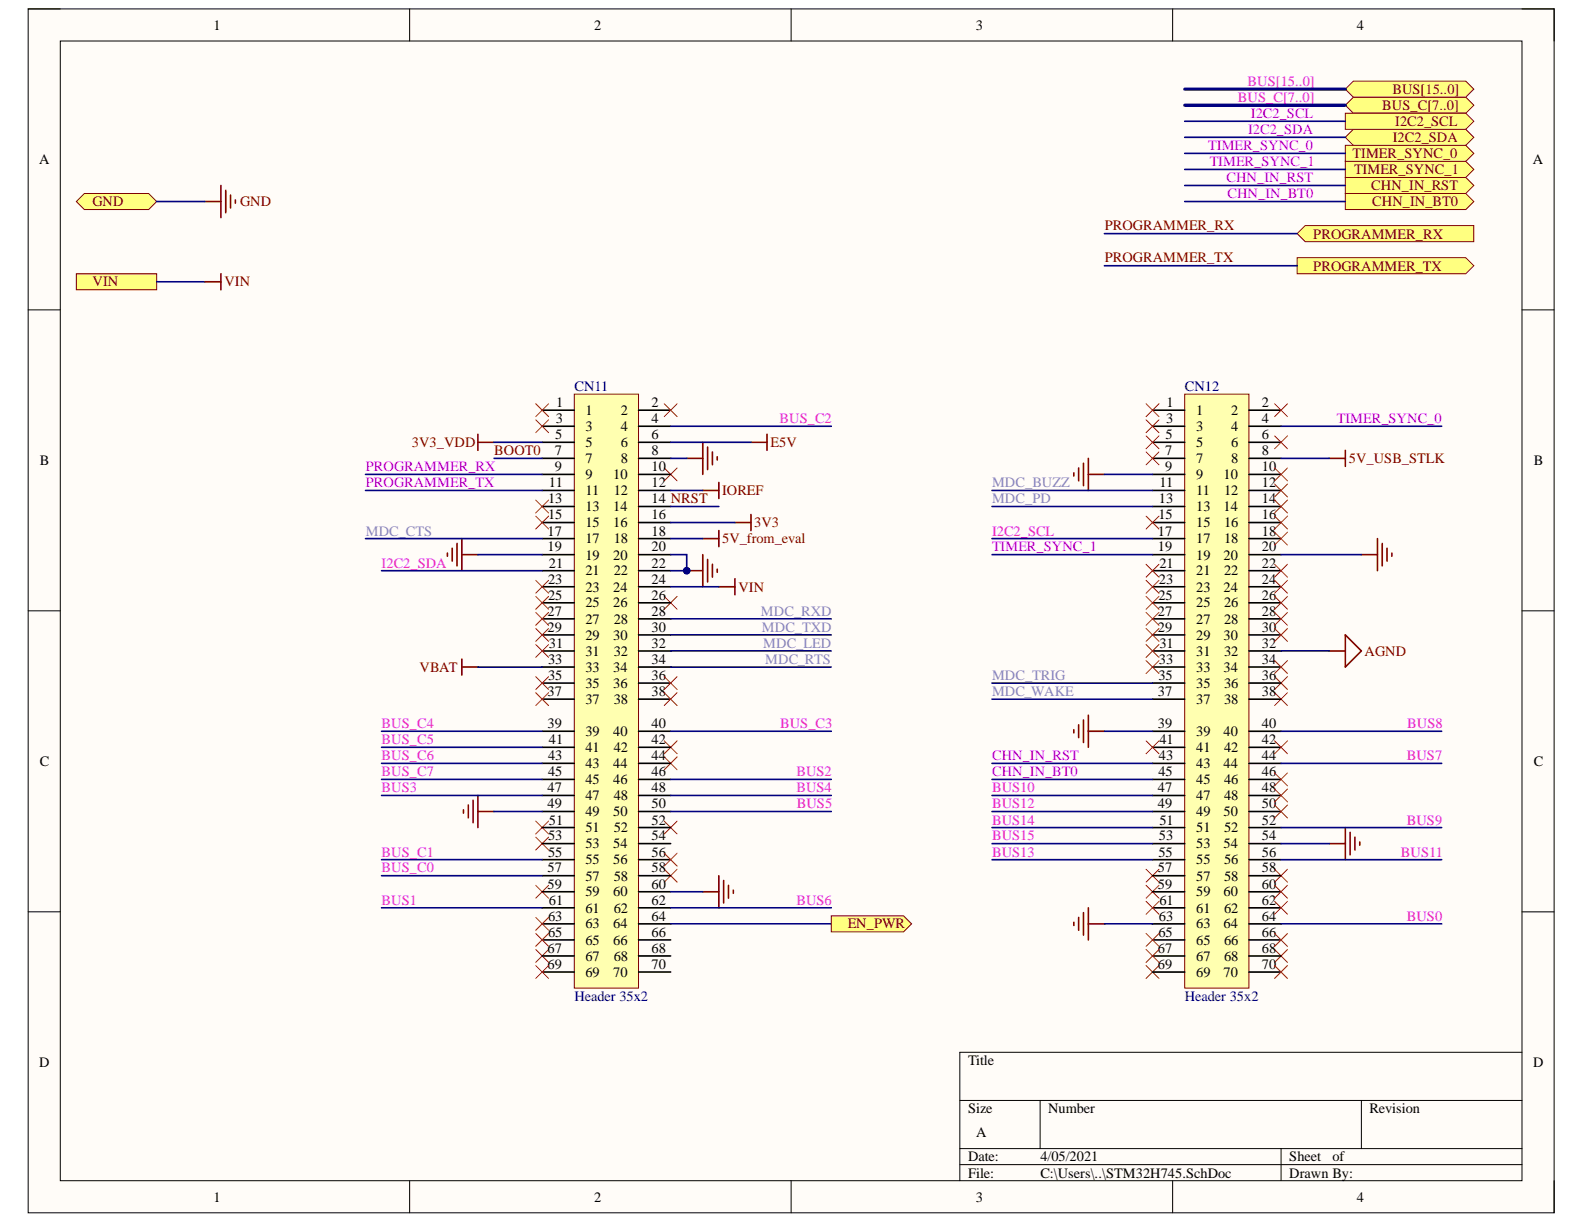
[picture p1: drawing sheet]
<svg xmlns="http://www.w3.org/2000/svg" width="279mm" height="216mm" viewBox="0 0 279 216" stroke-linecap="round" stroke-linejoin="round" font-family="sans-serif">
<path d="M5 1.6h269.1v212.3h-269.1z" fill-rule="evenodd" fill="#fffcf8"/>
<path d="M5 1.6h269.1v212.3h-269.1z" fill="none" stroke="#000" stroke-width=".18"/>
<path d="M10.6 7.2h257.9v201.1h-257.9z" fill-rule="evenodd" fill="#fffcf8"/>
<g fill="none" stroke="#000" stroke-width=".18">
<path d="M5 1.6h5.6M10.6 7.2h257.9v201.1h-257.9zM72.3 1.6v5.6M139.5 1.6v5.6M206.8 1.6v5.6M268.5 1.6h5.6v5.6M5 54.7h5.6M268.5 54.7h5.6M5 107.7h5.6M268.5 107.7h5.6M5 160.8h5.6M268.5 160.8h5.6"/>
<path d="M169.3 194.1h99.2M183.5 194.1v8.5M240.1 194.1v8.5M268.5 185.6h-99.2v22.7M72.3 208.3v5.6M139.5 208.3v5.6M169.3 202.6h99.2M169.3 205.4h99.2M206.8 208.3v5.6M226 202.6v5.7M274.1 208.3v5.6"/>
</g>
<g fill="none" stroke="#800000" stroke-width=".29">
<path d="M84.3 76.6v2.8M84.3 78h2.8M124 78v5.7M124.8 78.9v3.9M125.7 79.7v2.3M78.9 97.6v.5M79.8 96.7v2.3M80.6 95.9v3.9M81.5 95v5.7M81.5 97.8h2.8M121.1 80.8h2.9M124 97.8v5.7"/>
<path d="M124.8 98.7v4M125.7 99.5v2.3M126.5 80.6v.5M129.6 92.2h2.9M132.5 90.8v2.8M81.5 116.2v2.9M81.5 117.7h2.8M121.1 100.7h2.9M126.5 100.4v.6"/>
</g>
<circle cx="121.1" cy="100.7" r=".57" fill="#000080"/>
<circle cx="121.1" cy="100.7" r=".57" fill="none" stroke="#000080" stroke-width=".18"/>
<g fill="none" stroke="#800000" stroke-width=".29">
<path d="M237.3 79.4v2.9M124 95h2.8M124 86.5h2.8M126.8 85.1v2.8M126.8 93.6v2.8M189.4 83.4v.6M190.3 82.5v2.3M191.1 81.7v4M192 80.8v5.7M192 83.7h2.8M234.5 80.8h2.8M240.1 97.8h2.9"/>
<path d="M243 95v5.7M243.8 95.9v3.9M244.7 96.7v2.3M245.5 97.6v.5M126.8 103.5h2.8M129.6 102.1v2.8M234.5 114.8h2.8M237.3 112l2.8 2.8-2.8 2.9zM189.4 128.7v.6M190.3 127.8v2.3M191.1 127v4M192 126.2v5.6"/>
<path d="M192 129h2.8M81.7 142.9v.5M82.6 142v2.3M83.4 141.2v3.9M84.3 140.3v5.7M84.3 143.1h2.8M124 157.3h2.8M126.8 154.5v5.6M127.6 155.3v4M128.5 156.2v2.2M129.3 157v.6M234.5 148.8h2.8"/>
<path d="M237.3 146v5.6M238.1 146.8v4M239 147.7v2.2M239.8 148.5v.6M189.4 162.7v.5M190.3 161.8v2.3M191.1 161v3.9M192 160.1v5.7M192 163h2.8"/>
</g>
<g fill="none" stroke="#f00" stroke-width=".18">
<path d="M117.2 82.5l2.2 2.3M119.4 82.5l-2.2 2.3M117.2 105.2l2.2 2.3M119.4 105.2l-2.2 2.3M224.8 119.4l2.3 2.2M227.1 119.4l-2.3 2.2M117.2 130.7l2.2 2.2M117.2 133.5l2.2 2.3M119.4 130.7l-2.2 2.2M119.4 133.5l-2.2 2.3M224.8 122.2l2.3 2.3M227.1 122.2l-2.3 2.3"/>
<path d="M94.5 156.2l2.3 2.2M94.5 144.8l2.3 2.3M94.5 147.7l2.3 2.2M96.8 156.2l-2.3 2.2M96.8 144.8l-2.3 2.3M96.8 147.7l-2.3 2.2M117.2 144.8l2.2 2.3M117.2 153.3l2.2 2.3M119.4 144.8l-2.2 2.3M119.4 153.3l-2.2 2.3M202.2 156.2l2.2 2.2M202.2 153.3l2.2 2.3"/>
<path d="M204.4 156.2l-2.2 2.2M204.4 153.3l-2.2 2.3M224.8 153.3l2.3 2.3M227.1 153.3l-2.3 2.3M94.5 167.5l2.3 2.3M96.8 167.5l-2.3 2.3M202.2 170.3l2.2 2.3M204.4 170.3l-2.2 2.3M224.8 167.5l2.3 2.3M227.1 167.5l-2.3 2.3"/>
</g>
<path d="M13.5 35.5l1.4-1.4h11.3l1.4 1.4-1.4 1.5h-11.3z" fill-rule="evenodd" fill="#ffff80"/>
<path d="M13.5 35.5l1.4-1.4h11.3l1.4 1.4-1.4 1.5h-11.3z" fill="none" stroke="#800000" stroke-width=".18"/>
<path d="M36.1 35.5h2.9M39 32.7v5.7M39.8 33.6v3.9M40.7 34.4v2.3M41.5 35.3v.5" fill="none" stroke="#800000" stroke-width=".29"/>
<path d="M237.3 25.6h21.2l1.5 1.5-1.5 1.4h-21.2z" fill-rule="evenodd" fill="#ffff80"/>
<path d="M237.3 25.6h21.2l1.5 1.5-1.5 1.4h-21.2z" fill="none" stroke="#800000" stroke-width=".18"/>
<path d="M237.3 18.6l1.4-1.5h19.8l1.5 1.5-1.5 1.4h-19.8z" fill-rule="evenodd" fill="#ffff80"/>
<path d="M237.3 18.6l1.4-1.5h19.8l1.5 1.5-1.5 1.4h-19.8z" fill="none" stroke="#800000" stroke-width=".18"/>
<path d="M237.3 15.7l1.4-1.4h19.8l1.5 1.4-1.5 1.4h-19.8z" fill-rule="evenodd" fill="#ffff80"/>
<path d="M237.3 15.7l1.4-1.4h19.8l1.5 1.4-1.5 1.4h-19.8z" fill="none" stroke="#800000" stroke-width=".18"/>
<path d="M237.3 31.3h21.2l1.5 1.4-1.5 1.4h-21.2z" fill-rule="evenodd" fill="#ffff80"/>
<path d="M237.3 31.3h21.2l1.5 1.4-1.5 1.4h-21.2z" fill="none" stroke="#800000" stroke-width=".18"/>
<path d="M237.3 34.1h21.2l1.5 1.4-1.5 1.5h-21.2z" fill-rule="evenodd" fill="#ffff80"/>
<path d="M237.3 34.1h21.2l1.5 1.4-1.5 1.5h-21.2z" fill="none" stroke="#800000" stroke-width=".18"/>
<path d="M237.3 28.5h21.2l1.5 1.4-1.5 1.4h-21.2z" fill-rule="evenodd" fill="#ffff80"/>
<path d="M237.3 28.5h21.2l1.5 1.4-1.5 1.4h-21.2z" fill="none" stroke="#800000" stroke-width=".18"/>
<path d="M237.3 24.2l1.4-1.4h19.8l1.5 1.4-1.5 1.4h-19.8z" fill-rule="evenodd" fill="#ffff80"/>
<path d="M237.3 24.2l1.4-1.4h19.8l1.5 1.4-1.5 1.4h-19.8z" fill="none" stroke="#800000" stroke-width=".18"/>
<path d="M237.3 20h21.2l1.5 1.4-1.5 1.4h-21.2z" fill-rule="evenodd" fill="#ffff80"/>
<path d="M237.3 20h21.2l1.5 1.4-1.5 1.4h-21.2z" fill="none" stroke="#800000" stroke-width=".18"/>
<path d="M101.3 69.5h11.3v104.8h-11.3z" fill-rule="evenodd" fill="#ffffb0"/>
<path d="M101.3 69.5h11.3v104.8h-11.3z" fill="none" stroke="#800000" stroke-width=".18"/>
<g fill="none" stroke="#000" stroke-width=".29">
<path d="M95.6 72.4h5.7M95.6 75.2h5.7M95.6 78h5.7M112.6 72.4h5.7M112.6 75.2h5.7M112.6 78h5.7M95.6 80.8h5.7M95.6 83.7h5.7M95.6 86.5h5.7M95.6 89.3h5.7M95.6 92.2h5.7M95.6 95h5.7"/>
<path d="M95.6 97.8h5.7M112.6 80.8h5.7M112.6 83.7h5.7M112.6 86.5h5.7M112.6 89.3h5.7M112.6 92.2h5.7M112.6 95h5.7M112.6 97.8h5.7M95.6 100.7h5.7M95.6 103.5h5.7M95.6 106.3h5.7M95.6 109.2h5.7"/>
<path d="M95.6 112h5.7M95.6 114.8h5.7M95.6 117.7h5.7M112.6 100.7h5.7M112.6 103.5h5.7M112.6 106.3h5.7M112.6 109.2h5.7M112.6 112h5.7M112.6 114.8h5.7M112.6 117.7h5.7M95.6 120.5h5.7M95.6 123.3h5.7"/>
<path d="M95.6 129h5.7M95.6 131.8h5.7M95.6 134.6h5.7M95.6 137.5h5.7M112.6 120.5h5.7M112.6 123.3h5.7M112.6 129h5.7M112.6 131.8h5.7M112.6 134.6h5.7M112.6 137.5h5.7M95.6 140.3h5.7M95.6 143.1h5.7"/>
<path d="M95.6 146h5.7M95.6 148.8h5.7M95.6 151.6h5.7M95.6 154.5h5.7M95.6 157.3h5.7M112.6 140.3h5.7M112.6 143.1h5.7M112.6 146h5.7M112.6 148.8h5.7M112.6 151.6h5.7M112.6 154.5h5.7M112.6 157.3h5.7"/>
<path d="M95.6 160.1h5.7M95.6 163h5.7M95.6 165.8h5.7M95.6 168.6h5.7M95.6 171.5h5.7M112.6 160.1h5.7M112.6 163h5.7M112.6 165.8h5.7M112.6 168.6h5.7M112.6 171.5h5.7"/>
</g>
<path d="M209 69.5h11.3v104.8h-11.3z" fill-rule="evenodd" fill="#ffffb0"/>
<path d="M209 69.5h11.3v104.8h-11.3z" fill="none" stroke="#800000" stroke-width=".18"/>
<g fill="none" stroke="#000" stroke-width=".29">
<path d="M203.3 72.4h5.7M203.3 75.2h5.7M203.3 78h5.7M220.3 72.4h5.7M220.3 75.2h5.7M220.3 78h5.7M203.3 80.8h5.7M203.3 83.7h5.7M203.3 86.5h5.7M203.3 89.3h5.7M203.3 92.2h5.7M203.3 95h5.7"/>
<path d="M203.3 97.8h5.7M220.3 80.8h5.7M220.3 83.7h5.7M220.3 86.5h5.7M220.3 89.3h5.7M220.3 92.2h5.7M220.3 95h5.7M220.3 97.8h5.7M203.3 100.7h5.7M203.3 103.5h5.7M203.3 106.3h5.7M203.3 109.2h5.7"/>
<path d="M203.3 112h5.7M203.3 114.8h5.7M203.3 117.7h5.7M220.3 100.7h5.7M220.3 103.5h5.7M220.3 106.3h5.7M220.3 109.2h5.7M220.3 112h5.7M220.3 114.8h5.7M220.3 117.7h5.7M203.3 120.5h5.7M203.3 123.3h5.7"/>
<path d="M203.3 129h5.7M203.3 131.8h5.7M203.3 134.7h5.7M203.3 137.5h5.7M220.3 120.5h5.7M220.3 123.3h5.7M220.3 129h5.7M220.3 131.8h5.7M220.3 134.7h5.7M220.3 137.5h5.7M203.3 140.3h5.7M203.3 143.1h5.7"/>
<path d="M203.3 146h5.7M203.3 148.8h5.7M203.3 151.6h5.7M203.3 154.5h5.7M203.3 157.3h5.7M220.3 140.3h5.7M220.3 143.1h5.7M220.3 146h5.7M220.3 148.8h5.7M220.3 151.6h5.7M220.3 154.5h5.7M220.3 157.3h5.7"/>
<path d="M203.3 160.1h5.7M203.3 163h5.7M203.3 165.8h5.7M203.3 168.6h5.7M203.3 171.5h5.7M220.3 160.1h5.7M220.3 163h5.7M220.3 165.8h5.7M220.3 168.6h5.7M220.3 171.5h5.7"/>
</g>
<g fill="none" stroke="#f00" stroke-width=".18">
<path d="M94.5 74.1l2.3 2.2M94.5 71.2l2.3 2.3M96.8 74.1l-2.3 2.2M96.8 71.2l-2.3 2.3M117.2 71.2l2.2 2.3M119.4 71.2l-2.2 2.3M202.2 71.2l2.2 2.3M202.2 76.9l2.2 2.3M202.2 79.7l2.2 2.3M202.2 74.1l2.2 2.2M204.4 79.7l-2.2 2.3M204.4 76.9l-2.2 2.3"/>
<path d="M204.4 74.1l-2.2 2.2M204.4 71.2l-2.2 2.3M224.8 71.2l2.3 2.3M224.8 76.9l2.3 2.3M227.1 71.2l-2.3 2.3M227.1 76.9l-2.3 2.3M94.5 91l2.3 2.3M94.5 88.2l2.3 2.3M96.8 91l-2.3 2.3M96.8 88.2l-2.3 2.3M202.2 99.5l2.2 2.3M202.2 91l2.2 2.3"/>
<path d="M204.4 99.5l-2.2 2.3M204.4 91l-2.2 2.3M224.8 82.5l2.3 2.3M224.8 85.4l2.3 2.3M224.8 88.2l2.3 2.3M224.8 91l2.3 2.3M224.8 93.9l2.3 2.2M224.8 99.5l2.3 2.3M227.1 82.5l-2.3 2.3M227.1 85.4l-2.3 2.3M227.1 88.2l-2.3 2.3M227.1 91l-2.3 2.3"/>
<path d="M227.1 93.9l-2.3 2.2M227.1 99.5l-2.3 2.3M94.5 119.4l2.3 2.2M94.5 113.7l2.3 2.3M94.5 110.9l2.3 2.2M94.5 108l2.3 2.3M94.5 105.2l2.3 2.3M94.5 102.4l2.3 2.2M96.8 119.4l-2.3 2.2M96.8 113.7l-2.3 2.3M96.8 110.9l-2.3 2.2M96.8 108l-2.3 2.3"/>
<path d="M96.8 105.2l-2.3 2.3M96.8 102.4l-2.3 2.2M117.2 119.4l2.2 2.2M119.4 119.4l-2.2 2.2M202.2 108l2.2 2.3M202.2 113.7l2.2 2.3M202.2 116.5l2.2 2.3M202.2 110.9l2.2 2.2M202.2 105.2l2.2 2.3M202.2 102.4l2.2 2.2M204.4 108l-2.2 2.3M204.4 110.9l-2.2 2.2"/>
<path d="M204.4 116.5l-2.2 2.3M204.4 113.7l-2.2 2.3M204.4 105.2l-2.2 2.3M204.4 102.4l-2.2 2.2M224.8 102.4l2.3 2.2M224.8 105.2l2.3 2.3M224.8 108l2.3 2.3M224.8 110.9l2.3 2.2M224.8 116.5l2.3 2.3M227.1 102.4l-2.3 2.2M227.1 105.2l-2.3 2.3M227.1 108l-2.3 2.3"/>
<path d="M227.1 110.9l-2.3 2.2M227.1 116.5l-2.3 2.3M94.5 122.2l2.3 2.3M96.8 122.2l-2.3 2.3M117.2 122.2l2.2 2.3M119.4 122.2l-2.2 2.3M202.2 130.7l2.2 2.3M204.4 130.7l-2.2 2.3M224.8 130.7l2.3 2.3M224.8 136.3l2.3 2.3M224.8 139.2l2.3 2.2M227.1 130.7l-2.3 2.3"/>
<path d="M227.1 136.3l-2.3 2.3M227.1 139.2l-2.3 2.2M117.2 150.5l2.2 2.3M119.4 150.5l-2.2 2.3M202.2 159l2.2 2.3M204.4 159l-2.2 2.3M224.8 142l2.3 2.3M224.8 156.2l2.3 2.2M224.8 159l2.3 2.3M227.1 142l-2.3 2.3M227.1 156.2l-2.3 2.2M227.1 159l-2.3 2.3"/>
<path d="M94.5 161.8l2.3 2.3M94.5 164.7l2.3 2.2M94.5 170.3l2.3 2.3M96.8 161.8l-2.3 2.3M96.8 164.7l-2.3 2.2M96.8 170.3l-2.3 2.3M202.2 167.5l2.2 2.3M202.2 164.7l2.2 2.2M204.4 167.5l-2.2 2.3M204.4 164.7l-2.2 2.2M224.8 164.7l2.3 2.2M224.8 170.3l2.3 2.3"/>
<path d="M227.1 164.7l-2.3 2.2M227.1 170.3l-2.3 2.3"/>
</g>
<path d="M228.8 41.2l1.4-1.4h29.8v2.8h-29.8z" fill-rule="evenodd" fill="#ffff80"/>
<path d="M228.8 41.2l1.4-1.4h29.8v2.8h-29.8z" fill="none" stroke="#800000" stroke-width=".18"/>
<path d="M228.8 45.5h29.7l1.5 1.4-1.5 1.4h-29.7z" fill-rule="evenodd" fill="#ffff80"/>
<path d="M228.8 45.5h29.7l1.5 1.4-1.5 1.4h-29.7z" fill="none" stroke="#800000" stroke-width=".18"/>
<path d="M132.5 78h2.8M135.3 76.6v2.8" fill="none" stroke="#800000" stroke-width=".29"/>
<g fill="none" stroke="#000080" stroke-width=".29">
<path d="M27.6 35.5h8.5M87.1 78h8.5M226 75.2h28.3M64.5 95h31.1M64.5 86.5h31.1M64.5 83.7h31.1M84.3 97.8h11.3M87.1 80.8h8.5M118.3 97.8h2.8v2.9h-2.8M67.3 100.7h28.3M84.3 117.7h11.3M118.3 117.7h28.3"/>
<path d="M118.3 114.8h28.3M118.3 112h28.3M118.3 109.2h28.3M118.3 103.5h8.5M67.3 137.5h28.3M67.3 134.6h28.3M67.3 131.8h28.3M67.3 129h28.3M118.3 137.5h28.3M118.3 129h28.3M67.3 154.5h28.3M67.3 151.6h28.3"/>
<path d="M67.3 140.3h28.3M87.1 143.1h8.5M118.3 140.3h28.3M118.3 143.1h28.3M118.3 157.3h5.7M67.3 160.1h28.3M118.3 160.1h28.3"/>
</g>
<circle cx="121.1" cy="100.7" r=".57" fill="#000080"/>
<circle cx="121.1" cy="100.7" r=".57" fill="none" stroke="#000080" stroke-width=".18"/>
<g fill="none" stroke="#000080" stroke-width=".29">
<path d="M209 35.5h28.3M209 32.7h28.3M209 29.9h28.3M209 27.1h28.3M209 24.2h28.3M209 21.4h28.3M194.8 46.9h34M194.8 41.2h34M118.3 75.2h28.3M118.3 78h14.2M118.3 95h5.7M118.3 92.2h11.3"/>
<path d="M118.3 89.3h8.5M118.3 86.5h5.7M118.3 80.8h2.8M175 95h28.3M175 89.3h28.3M175 86.5h28.3M175 97.8h28.3M194.8 83.7h8.5M226 80.8h8.5M226 97.8h14.1M226 114.8h8.5M175 137.5h28.3"/>
<path d="M175 134.7h28.3M175 123.3h28.3M175 120.5h28.3M194.8 129h8.5M226 134.7h28.3M226 129h28.3M175 151.6h28.3M175 148.8h28.3M175 146h28.3M175 143.1h28.3M175 140.3h28.3M226 151.6h28.3"/>
<path d="M226 148.8h8.5M226 146h28.3M118.3 163h28.3M194.8 163h8.5M226 163h28.3"/>
</g>
<path d="M209 15.7h28.3M209 18.6h28.3" fill="none" stroke="#000080" stroke-width=".57"/>
<path d="M146.6 161.5h12.8l1.4 1.5-1.4 1.4h-12.8z" fill-rule="evenodd" fill="#ffff80"/>
<path d="M146.6 161.5h12.8l1.4 1.5-1.4 1.4h-12.8z" fill="none" stroke="#800000" stroke-width=".18"/>
<path d="M13.5 48.3h14.1v2.8h-14.1z" fill-rule="evenodd" fill="#ffff80"/>
<path d="M13.5 48.3h14.1v2.8h-14.1z" fill="none" stroke="#800000" stroke-width=".18"/>
<path d="M27.6 49.7h8.5" fill="none" stroke="#000080" stroke-width=".29"/>
<path d="M36.1 49.7h2.9M39 48.3v2.8" fill="none" stroke="#800000" stroke-width=".29"/>
<g font-size="2.5">
<text x="37.6" y="5.2">1</text>
<text x="104.8" y="5.2">2</text>
<text x="172.1" y="5.2">3</text>
<text x="239.3" y="5.2">4</text>
<text x="6.9" y="29">A</text>
<text x="270.4" y="29">A</text>
<text x="98.1" y="71.7">1</text>
<text x="114.9" y="71.7">2</text>
<text x="205.8" y="71.7">1</text>
<text x="222.6" y="71.7">2</text>
<text x="97.9" y="77.4">5</text>
<text x="98" y="74.6">3</text>
<text x="103.3" y="73.2">1</text>
<text x="103.3" y="76.1">3</text>
<text x="109.5" y="73.2">2</text>
<text x="109.5" y="76.1">4</text>
<text x="114.9" y="74.6">4</text>
<text x="114.9" y="77.4">6</text>
<text x="205.6" y="77.4">5</text>
<text x="205.7" y="74.6">3</text>
<text x="211" y="73.2">1</text>
<text x="211" y="76.1">3</text>
<text x="217.2" y="73.2">2</text>
<text x="217.2" y="76.1">4</text>
<text x="222.6" y="74.6">4</text>
<text x="222.6" y="77.4">6</text>
<text x="7" y="82.1">B</text>
<text x="97.9" y="80.3">7</text>
<text x="97.9" y="83.1">9</text>
<text x="103.3" y="78.8">5</text>
<text x="103.3" y="81.7">7</text>
<text x="109.5" y="78.8">6</text>
<text x="109.5" y="81.7">8</text>
<text x="114.9" y="80.3">8</text>
<text x="114.9" y="83.1">10</text>
<text x="205.5" y="80.3">7</text>
<text x="205.5" y="83.1">9</text>
<text x="211" y="78.8">5</text>
<text x="211" y="81.7">7</text>
<text x="217.2" y="78.8">6</text>
<text x="217.2" y="81.7">8</text>
<text x="222.6" y="80.3">8</text>
<text x="222.6" y="83.1">10</text>
<text x="270.5" y="82.1">B</text>
<text x="96.7" y="88.7">13</text>
<text x="96.8" y="85.9">11</text>
<text x="103.3" y="84.5">9</text>
<text x="103.3" y="87.4">11</text>
<text x="108.2" y="84.5">10</text>
<text x="108.3" y="87.4">12</text>
<text x="114.9" y="85.9">12</text>
<text x="114.9" y="88.7">14 NRST</text>
<text x="204.4" y="88.7">13</text>
<text x="204.5" y="85.9">11</text>
<text x="211" y="84.5">9</text>
<text x="211" y="87.4">11</text>
<text x="215.8" y="84.5">10</text>
<text x="215.9" y="87.4">12</text>
<text x="222.6" y="85.9">12</text>
<text x="222.6" y="88.7">14</text>
<text x="96.6" y="94.5">17</text>
<text x="96.7" y="91.6">15</text>
<text x="103.3" y="90.2">13</text>
<text x="103.3" y="93">15</text>
<text x="103.3" y="95.8">17</text>
<text x="108.2" y="90.2">14</text>
<text x="108.2" y="93">16</text>
<text x="108.3" y="95.8">18</text>
<text x="114.9" y="91.6">16</text>
<text x="114.9" y="94.5">18</text>
<text x="204.2" y="94.5">17</text>
<text x="204.3" y="91.6">15</text>
<text x="211" y="90.2">13</text>
<text x="211" y="93">15</text>
<text x="211" y="95.8">17</text>
<text x="215.8" y="90.2">14</text>
<text x="215.9" y="93">16</text>
<text x="215.9" y="95.8">18</text>
<text x="222.6" y="91.6">16</text>
<text x="222.6" y="94.5">18</text>
<text x="96.6" y="97.3">19</text>
<text x="96.8" y="100.1">21</text>
<text x="103.3" y="98.7">19</text>
<text x="103.3" y="101.5">21</text>
<text x="108.2" y="98.7">20</text>
<text x="108.3" y="101.5">22</text>
<text x="114.9" y="97.3">20</text>
<text x="114.9" y="100.1">22</text>
<text x="204.2" y="97.3">19</text>
<text x="204.5" y="100.1">21</text>
<text x="211" y="98.7">19</text>
<text x="211" y="101.5">21</text>
<text x="215.8" y="98.7">20</text>
<text x="215.9" y="101.5">22</text>
<text x="222.6" y="97.3">20</text>
<text x="222.6" y="100.1">22</text>
<text x="96.7" y="102.9">23</text>
<text x="96.7" y="105.8">25</text>
<text x="103.3" y="104.4">23</text>
<text x="103.3" y="107.2">25</text>
<text x="108.2" y="104.4">24</text>
<text x="108.2" y="107.2">26</text>
<text x="114.9" y="102.9">24</text>
<text x="114.9" y="105.8">26</text>
<text x="204.3" y="105.8">25</text>
<text x="204.4" y="102.9">23</text>
<text x="211" y="104.4">23</text>
<text x="211" y="107.2">25</text>
<text x="215.8" y="104.4">24</text>
<text x="215.9" y="107.2">26</text>
<text x="222.6" y="102.9">24</text>
<text x="222.6" y="105.8">26</text>
<text x="96.6" y="108.6">27</text>
<text x="96.6" y="111.5">29</text>
<text x="103.3" y="110">27</text>
<text x="103.3" y="112.8">29</text>
<text x="108.2" y="112.8">30</text>
<text x="108.3" y="110">28</text>
<text x="114.9" y="108.6">28</text>
<text x="114.9" y="111.5">30</text>
<text x="204.2" y="108.6">27</text>
<text x="204.2" y="111.5">29</text>
<text x="211" y="110">27</text>
<text x="211" y="112.8">29</text>
<text x="215.8" y="112.8">30</text>
<text x="215.9" y="110">28</text>
<text x="222.6" y="108.6">28</text>
<text x="222.6" y="111.5">30</text>
<text x="96.7" y="117.1">33</text>
<text x="96.7" y="119.9">35</text>
<text x="96.8" y="114.3">31</text>
<text x="103.3" y="115.7">31</text>
<text x="103.3" y="118.5">33</text>
<text x="108.2" y="118.5">34</text>
<text x="108.3" y="115.7">32</text>
<text x="114.9" y="114.3">32</text>
<text x="114.9" y="117.1">34</text>
<text x="114.9" y="119.9">36</text>
<text x="204.3" y="119.9">35</text>
<text x="204.4" y="117.1">33</text>
<text x="204.5" y="114.3">31</text>
<text x="211" y="115.7">31</text>
<text x="211" y="118.5">33</text>
<text x="215.8" y="118.5">34</text>
<text x="215.9" y="115.7">32</text>
<text x="222.6" y="114.3">32</text>
<text x="222.6" y="117.1">34</text>
<text x="222.6" y="119.9">36</text>
<text x="96.6" y="122.8">37</text>
<text x="103.3" y="121.4">35</text>
<text x="103.3" y="124.1">37</text>
<text x="108.2" y="121.4">36</text>
<text x="108.3" y="124.1">38</text>
<text x="114.9" y="122.8">38</text>
<text x="204.2" y="122.8">37</text>
<text x="211" y="121.4">35</text>
<text x="211" y="124.1">37</text>
<text x="215.9" y="121.4">36</text>
<text x="215.9" y="124.1">38</text>
<text x="222.6" y="122.8">38</text>
<text x="96.6" y="128.4">39</text>
<text x="96.8" y="131.2">41</text>
<text x="103.3" y="129.8">39</text>
<text x="108.2" y="129.8">40</text>
<text x="114.9" y="128.4">40</text>
<text x="114.9" y="131.2">42</text>
<text x="204.2" y="128.4">39</text>
<text x="204.5" y="131.2">41</text>
<text x="211" y="129.8">39</text>
<text x="215.8" y="129.8">40</text>
<text x="222.6" y="128.4">40</text>
<text x="222.6" y="131.2">42</text>
<text x="7" y="135.1">C</text>
<text x="96.7" y="134.1">43</text>
<text x="96.7" y="136.9">45</text>
<text x="103.3" y="132.7">41</text>
<text x="103.3" y="135.5">43</text>
<text x="108.2" y="135.5">44</text>
<text x="108.3" y="132.7">42</text>
<text x="114.9" y="134.1">44</text>
<text x="114.9" y="136.9">46</text>
<text x="204.3" y="136.9">45</text>
<text x="204.4" y="134.1">43</text>
<text x="211" y="132.7">41</text>
<text x="211" y="135.5">43</text>
<text x="215.8" y="135.5">44</text>
<text x="215.9" y="132.7">42</text>
<text x="222.6" y="134.1">44</text>
<text x="222.6" y="136.9">46</text>
<text x="270.5" y="135.1">C</text>
<text x="96.6" y="139.8">47</text>
<text x="96.6" y="142.6">49</text>
<text x="103.3" y="138.3">45</text>
<text x="103.3" y="141.1">47</text>
<text x="108.2" y="138.3">46</text>
<text x="108.3" y="141.1">48</text>
<text x="114.9" y="139.8">48</text>
<text x="114.9" y="142.6">50</text>
<text x="204.2" y="139.8">47</text>
<text x="204.2" y="142.6">49</text>
<text x="211" y="138.3">45</text>
<text x="211" y="141.1">47</text>
<text x="215.9" y="138.3">46</text>
<text x="215.9" y="141.1">48</text>
<text x="222.6" y="139.8">48</text>
<text x="222.6" y="142.6">50</text>
<text x="96.7" y="148.2">53</text>
<text x="96.8" y="145.4">51</text>
<text x="103.3" y="144">49</text>
<text x="103.3" y="146.8">51</text>
<text x="103.3" y="149.7">53</text>
<text x="108.2" y="144">50</text>
<text x="108.2" y="149.7">54</text>
<text x="108.3" y="146.8">52</text>
<text x="114.9" y="145.4">52</text>
<text x="114.9" y="148.2">54</text>
<text x="204.4" y="148.2">53</text>
<text x="204.5" y="145.4">51</text>
<text x="211" y="144">49</text>
<text x="211" y="146.8">51</text>
<text x="211" y="149.7">53</text>
<text x="215.8" y="144">50</text>
<text x="215.8" y="149.7">54</text>
<text x="215.9" y="146.8">52</text>
<text x="222.6" y="145.4">52</text>
<text x="222.6" y="148.2">54</text>
<text x="96.6" y="153.9">57</text>
<text x="96.7" y="151.1">55</text>
<text x="103.3" y="152.5">55</text>
<text x="103.3" y="155.3">57</text>
<text x="108.2" y="152.5">56</text>
<text x="108.3" y="155.3">58</text>
<text x="114.9" y="151.1">56</text>
<text x="114.9" y="153.9">58</text>
<text x="204.2" y="153.9">57</text>
<text x="204.3" y="151.1">55</text>
<text x="211" y="152.5">55</text>
<text x="211" y="155.3">57</text>
<text x="215.9" y="152.5">56</text>
<text x="215.9" y="155.3">58</text>
<text x="222.6" y="151.1">56</text>
<text x="222.6" y="153.9">58</text>
<text x="96.6" y="156.8">59</text>
<text x="96.8" y="159.6">61</text>
<text x="103.3" y="158.1">59</text>
<text x="103.3" y="161">61</text>
<text x="108.2" y="158.1">60</text>
<text x="108.3" y="161">62</text>
<text x="114.9" y="156.8">60</text>
<text x="114.9" y="159.6">62</text>
<text x="204.2" y="156.8">59</text>
<text x="204.5" y="159.6">61</text>
<text x="211" y="158.1">59</text>
<text x="211" y="161">61</text>
<text x="215.8" y="158.1">60</text>
<text x="215.9" y="161">62</text>
<text x="222.6" y="156.8">60</text>
<text x="222.6" y="159.6">62</text>
<text x="96.7" y="162.4">63</text>
<text x="96.7" y="165.2">65</text>
<text x="103.3" y="163.8">63</text>
<text x="103.3" y="166.7">65</text>
<text x="108.2" y="163.8">64</text>
<text x="108.2" y="166.7">66</text>
<text x="114.9" y="162.4">64</text>
<text x="114.9" y="165.2">66</text>
<text x="204.3" y="165.2">65</text>
<text x="204.4" y="162.4">63</text>
<text x="211" y="163.8">63</text>
<text x="211" y="166.7">65</text>
<text x="215.8" y="163.8">64</text>
<text x="215.9" y="166.7">66</text>
<text x="222.6" y="162.4">64</text>
<text x="222.6" y="165.2">66</text>
<text x="96.6" y="168.1">67</text>
<text x="96.6" y="170.9">69</text>
<text x="103.3" y="169.4">67</text>
<text x="103.3" y="172.3">69</text>
<text x="108.2" y="172.3">70</text>
<text x="108.3" y="169.4">68</text>
<text x="114.9" y="168.1">68</text>
<text x="114.9" y="170.9">70</text>
<text x="204.2" y="168.1">67</text>
<text x="204.2" y="170.9">69</text>
<text x="211" y="169.4">67</text>
<text x="211" y="172.3">69</text>
<text x="215.8" y="172.3">70</text>
<text x="215.9" y="169.4">68</text>
<text x="222.6" y="168.1">68</text>
<text x="222.6" y="170.9">70</text>
<text x="6.9" y="188.2">D</text>
<text x="170.8" y="187.9">Title</text>
<text x="270.5" y="188.2">D</text>
<text x="170.8" y="196.4">Size</text>
<text x="184.9" y="196.4">Number</text>
<text x="241.5" y="196.4">Revision</text>
<text x="172.2" y="200.6">A</text>
<text x="170.8" y="204.9">Date:</text>
<text x="170.8" y="207.7">File:</text>
<text x="183.5" y="204.9">4/05/2021</text>
<text x="183.5" y="207.7">C:\Users\..\STM32H745.SchDoc</text>
<text x="227.4" y="204.9">Sheet</text>
<text x="227.4" y="207.7">Drawn By:</text>
<text x="235" y="204.9">of</text>
<text x="37.6" y="212">1</text>
<text x="104.8" y="212">2</text>
<text x="172.1" y="212">3</text>
<text x="239.3" y="212">4</text>
</g>
<g font-size="2.5" fill="#f0f">
<text x="218.4" y="18">BUS_C[7..0]</text>
<text x="220.1" y="15.1">BUS[15..0]</text>
<text x="137.5" y="74.6">BUS_C2</text>
<text x="175" y="94.5">I2C2_SCL</text>
<text x="67.3" y="100.1">I2C2_SDA</text>
<text x="67.3" y="128.4">BUS_C4</text>
<text x="67.3" y="131.2">BUS_C5</text>
<text x="137.6" y="128.4">BUS_C3</text>
<text x="248.2" y="128.4">BUS8</text>
<text x="67.3" y="134.1">BUS_C6</text>
<text x="67.3" y="136.9">BUS_C7</text>
<text x="140.5" y="136.9">BUS2</text>
<text x="248.1" y="134.1">BUS7</text>
<text x="67.3" y="139.8">BUS3</text>
<text x="140.5" y="139.8">BUS4</text>
<text x="140.6" y="142.6">BUS5</text>
<text x="175" y="139.8">BUS10</text>
<text x="175" y="142.6">BUS12</text>
<text x="175" y="145.4">BUS14</text>
<text x="175" y="148.2">BUS15</text>
<text x="248.1" y="145.4">BUS9</text>
<text x="67.3" y="153.9">BUS_C0</text>
<text x="67.3" y="151.1">BUS_C1</text>
<text x="175" y="151.1">BUS13</text>
<text x="247.1" y="151.1">BUS11</text>
<text x="67.3" y="159.6">BUS1</text>
<text x="140.5" y="159.6">BUS6</text>
<text x="248.1" y="162.4">BUS0</text>
</g>
<g font-size="2.5" fill="#800000">
<text x="245.6" y="16.6">BUS[15..0]</text>
<text x="243.8" y="19.4">BUS_C[7..0]</text>
<text x="246.1" y="22.2">I2C2_SCL</text>
<text x="238.6" y="27.9">TIMER_SYNC_0</text>
<text x="245.7" y="25.1">I2C2_SDA</text>
<text x="238.8" y="30.8">TIMER_SYNC_1</text>
<text x="241.9" y="33.5">CHN_IN_RST</text>
<text x="16.3" y="36.4">GND</text>
<text x="42.4" y="36.4">GND</text>
<text x="194.9" y="40.6">PROGRAMMER_RX</text>
<text x="242" y="36.4">CHN_IN_BT0</text>
<text x="194.9" y="46.3">PROGRAMMER_TX</text>
<text x="231.6" y="42.1">PROGRAMMER_RX</text>
<text x="231.6" y="47.7">PROGRAMMER_TX</text>
<text x="16.3" y="50.5">VIN</text>
<text x="39.6" y="50.5">VIN</text>
<text x="72.6" y="78.8">3V3_VDD</text>
<text x="87.2" y="80.3">BOOT0</text>
<text x="135.9" y="78.8">E5V</text>
<text x="237.9" y="81.7">5V_USB_STLK</text>
<text x="127.4" y="87.4">IOREF</text>
<text x="127.4" y="95.8">5V_from_eval</text>
<text x="133" y="93">3V3</text>
<text x="130.2" y="104.4">VIN</text>
<text x="74" y="118.5">VBAT</text>
<text x="240.7" y="115.7">AGND</text>
<text x="149.5" y="163.8">EN_PWR</text>
</g>
<g font-size="2.5" fill="#90f">
<text x="220.1" y="23.7">I2C2_SDA</text>
<text x="220.6" y="20.8">I2C2_SCL</text>
<text x="213.1" y="26.4">TIMER_SYNC_0</text>
<text x="213.4" y="29.3">TIMER_SYNC_1</text>
<text x="216.3" y="32.1">CHN_IN_RST</text>
<text x="216.5" y="35">CHN_IN_BT0</text>
<text x="235.8" y="74.6">TIMER_SYNC_0</text>
<text x="64.5" y="83.1">PROGRAMMER_RX</text>
<text x="64.5" y="85.9">PROGRAMMER_TX</text>
<text x="175" y="97.3">TIMER_SYNC_1</text>
<text x="175" y="136.9">CHN_IN_BT0</text>
<text x="175" y="134.1">CHN_IN_RST</text>
</g>
<g font-size="2.5" fill="#000080">
<text x="101.3" y="69">CN11</text>
<text x="209" y="69">CN12</text>
<text x="101.3" y="176.5">Header 35x2</text>
<text x="209" y="176.5">Header 35x2</text>
</g>
<g font-size="2.5" fill="#8e7cc3">
<text x="175" y="85.9">MDC_BUZZ</text>
<text x="175" y="88.7">MDC_PD</text>
<text x="64.5" y="94.5">MDC_CTS</text>
<text x="134.2" y="108.6">MDC_RXD</text>
<text x="134.4" y="111.5">MDC_TXD</text>
<text x="134.6" y="114.3">MDC_LED</text>
<text x="135" y="117.1">MDC_RTS</text>
<text x="175" y="119.9">MDC_TRIG</text>
<text x="175" y="122.8">MDC_WAKE</text>
</g>
</svg>
